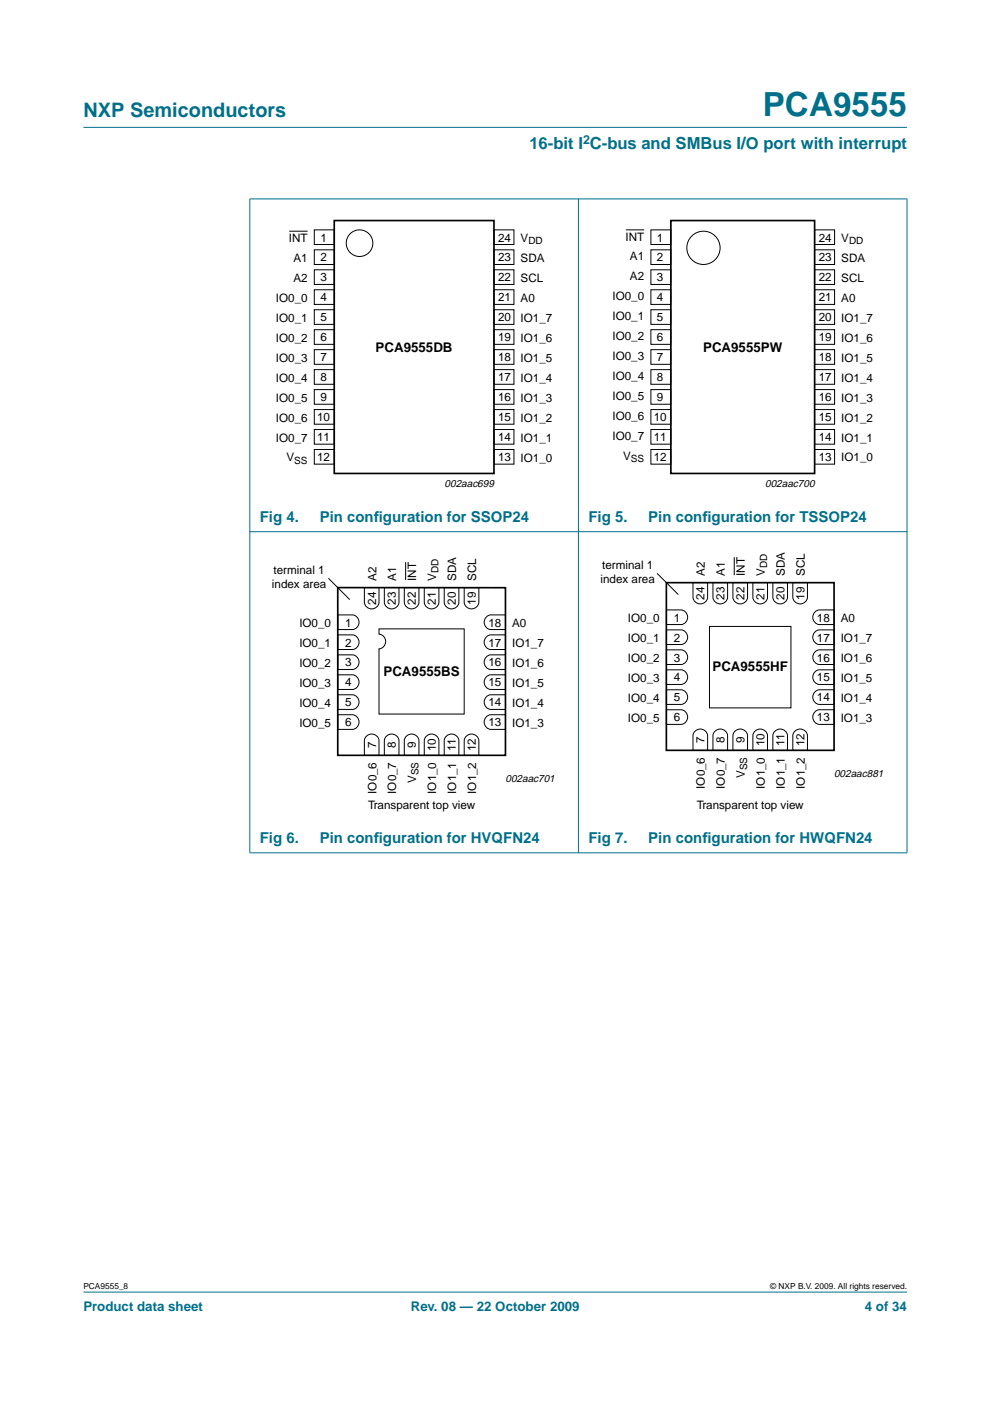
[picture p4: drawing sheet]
<svg xmlns="http://www.w3.org/2000/svg" width="210mm" height="297mm" viewBox="0 0 210 297" stroke-linecap="round" stroke-linejoin="round" font-family="sans-serif">
<g fill="#00708a" stroke="#00708a" stroke-width=".21">
<path d="M17.7 273.9h174.6z"/>
<path d="M17.7 27h174.6z"/>
<path d="M53 42.2v138.6z"/>
<path d="M122.6 42.1v138.8z"/>
<path d="M192.3 42.2v138.6z"/>
<path d="M52.9 42.2h139.5z"/>
<path d="M52.9 112.7h139.5z"/>
<path d="M52.9 180.8h139.5z"/>
</g>
<g fill="none" stroke="#000" stroke-width=".21">
<path d="M61.3 49h3.9M66.6 48.7h4.3v3.1h-4.3zM66.6 53h4.3v3.1h-4.3zM66.6 57.2h4.3v3.1h-4.3zM104.7 57.2h4.3v3.1h-4.3zM104.7 48.7h4.3v3.1h-4.3zM104.7 53h4.3v3.1h-4.3zM132.7 48.7h3.9M138 48.7h4.2v3.1h-4.2zM138 53h4.2v3.1h-4.2zM138 57.2h4.2v3.1h-4.2zM172.7 57.2h4.2v3.1h-4.2z"/>
<path d="M172.7 48.7h4.2v3.1h-4.2zM172.7 53h4.2v3.1h-4.2zM66.6 61.4h4.3v3.1h-4.3zM66.6 65.7h4.3v3.1h-4.3zM66.6 69.9h4.3v3.1h-4.3zM66.6 74.1h4.3v3.1h-4.3zM66.6 78.4h4.3v3.1h-4.3zM104.7 74.1h4.3v3.1h-4.3zM104.7 78.4h4.3v3.1h-4.3zM104.7 65.7h4.3v3.1h-4.3zM104.7 69.9h4.3v3.1h-4.3zM104.7 61.4h4.3v3.1h-4.3z"/>
<path d="M138 61.4h4.2v3.1h-4.2zM138 65.7h4.2v3.1h-4.2zM138 69.9h4.2v3.1h-4.2zM138 74.1h4.2v3.1h-4.2zM138 78.4h4.2v3.1h-4.2zM172.7 74.1h4.2v3.1h-4.2zM172.7 78.4h4.2v3.1h-4.2zM172.7 65.7h4.2v3.1h-4.2zM172.7 69.9h4.2v3.1h-4.2zM172.7 61.4h4.2v3.1h-4.2zM66.6 82.6h4.3v3.1h-4.3zM66.6 86.8h4.3v3.1h-4.3z"/>
<path d="M66.6 91.1h4.3v3.1h-4.3zM66.6 95.3h4.3v3.1h-4.3zM104.7 91.1h4.3v3.1h-4.3zM104.7 95.3h4.3v3.1h-4.3zM104.7 82.6h4.3v3.1h-4.3zM104.7 86.8h4.3v3.1h-4.3zM138 82.6h4.2v3.1h-4.2zM138 86.8h4.2v3.1h-4.2zM138 91.1h4.2v3.1h-4.2zM138 95.3h4.2v3.1h-4.2zM172.7 91.1h4.2v3.1h-4.2zM172.7 95.3h4.2v3.1h-4.2z"/>
<path d="M172.7 82.6h4.2v3.1h-4.2zM172.7 86.8h4.2v3.1h-4.2zM86 119.2v3.8M155.7 118.1v3.9M69.6 122.6l4.6 4.5M71.6 138.8h3.1a1.56 1.56 0 0 1 1.4 1.6 1.56 1.56 0 0 1-1.4 1.5h-3.1zM71.6 134.6h3.1a1.56 1.56 0 0 1 1.4 1.6 1.56 1.56 0 0 1-1.4 1.5h-3.1zM71.6 130.4h3.1a1.56 1.56 0 0 1 1.4 1.5 1.56 1.56 0 0 1-1.4 1.6h-3.1zM77.3 124.6h3.1v3.1a1.56 1.56 0 0 1-1.6 1.4 1.56 1.56 0 0 1-1.5-1.4zM80.4 133.3h18v18.1h-18v-13.8a1.56 1.56 0 0 0 1.4-1.6 1.56 1.56 0 0 0-1.4-1.5zM81.5 124.6h3.1v3.1a1.56 1.56 0 0 1-1.6 1.4 1.56 1.56 0 0 1-1.5-1.4zM85.7 124.6h3.1v3.1a1.56 1.56 0 0 1-1.5 1.4 1.56 1.56 0 0 1-1.6-1.4z"/>
<path d="M90 124.6h3.1v3.1a1.56 1.56 0 0 1-1.6 1.4 1.56 1.56 0 0 1-1.5-1.4zM94.2 124.6h3.1v3.1a1.56 1.56 0 0 1-1.6 1.4 1.56 1.56 0 0 1-1.5-1.4zM98.4 124.6h3.1v3.1a1.56 1.56 0 0 1-1.5 1.4 1.56 1.56 0 0 1-1.6-1.4zM103.2 139.2l.9-.4h3.1v3.1h-3.1a1.57 1.57 0 0 1-1.4-1.1 1.57 1.57 0 0 1 .5-1.6zM103.2 134.9l.9-.3h3.1v3.1h-3.1a1.57 1.57 0 0 1-1.4-1.1 1.57 1.57 0 0 1 .5-1.7zM103.2 130.7l.9-.3h3.1v3.1h-3.1a1.57 1.57 0 0 1-1.4-1.1 1.57 1.57 0 0 1 .5-1.7zM139.3 121.5l4.5 4.6M141.3 137.8h3.1a1.56 1.56 0 0 1 1.4 1.5 1.56 1.56 0 0 1-1.4 1.6h-3.1zM141.3 133.5h3.1a1.56 1.56 0 0 1 1.4 1.6 1.56 1.56 0 0 1-1.4 1.6h-3.1zM141.3 129.3h3.1a1.56 1.56 0 0 1 1.4 1.6 1.56 1.56 0 0 1-1.4 1.5h-3.1zM146.9 123.5h3.1v3.1a1.56 1.56 0 0 1-1.5 1.4 1.56 1.56 0 0 1-1.6-1.4zM150.4 132.8h17.3v17.3h-17.3z"/>
<path d="M151.2 123.5h3.1v3.1a1.56 1.56 0 0 1-1.6 1.4 1.56 1.56 0 0 1-1.5-1.4zM155.4 123.5h3.1v3.1a1.56 1.56 0 0 1-1.6 1.4 1.56 1.56 0 0 1-1.5-1.4zM159.6 123.5h3.1v3.1a1.56 1.56 0 0 1-1.5 1.4 1.56 1.56 0 0 1-1.6-1.4zM163.9 123.5h3.1v3.1a1.56 1.56 0 0 1-1.6 1.4 1.56 1.56 0 0 1-1.5-1.4zM168.1 123.5h3.1v3.1a1.56 1.56 0 0 1-1.6 1.4 1.56 1.56 0 0 1-1.5-1.4zM172.9 138.1l.8-.3h3.1v3.1h-3.1a1.57 1.57 0 0 1-1.3-1.1 1.57 1.57 0 0 1 .5-1.7zM172.9 133.9l.8-.4h3.1v3.2h-3.1a1.57 1.57 0 0 1-1.3-1.2 1.57 1.57 0 0 1 .5-1.6zM172.9 129.6l.8-.3h3.1v3.1h-3.1a1.57 1.57 0 0 1-1.3-1.1 1.57 1.57 0 0 1 .5-1.7zM71.6 151.5h3.1a1.56 1.56 0 0 1 1.4 1.6 1.56 1.56 0 0 1-1.4 1.5h-3.1zM71.6 147.3h3.1a1.56 1.56 0 0 1 1.4 1.6 1.56 1.56 0 0 1-1.4 1.5h-3.1zM71.6 143.1h3.1a1.56 1.56 0 0 1 1.4 1.5 1.56 1.56 0 0 1-1.4 1.6h-3.1zM77.6 156.2a1.57 1.57 0 0 1 1.6-.5 1.57 1.57 0 0 1 1.2 1.3v3.2h-3.1v-3.2z"/>
<path d="M81.8 156.2a1.57 1.57 0 0 1 1.7-.5 1.57 1.57 0 0 1 1.1 1.3v3.2h-3.1v-3.2zM86 156.2a1.57 1.57 0 0 1 1.7-.5 1.57 1.57 0 0 1 1.1 1.3v3.2h-3.1v-3.2zM90.3 156.2a1.57 1.57 0 0 1 1.6-.5 1.57 1.57 0 0 1 1.2 1.3v3.2h-3.1v-3.2zM94.5 156.2a1.57 1.57 0 0 1 1.7-.5 1.57 1.57 0 0 1 1.1 1.3v3.2h-3.1v-3.2zM98.7 156.2a1.57 1.57 0 0 1 1.7-.5 1.57 1.57 0 0 1 1.1 1.3v3.2h-3.1v-3.2zM103.2 151.9l.9-.4h3.1v3.1h-3.1a1.57 1.57 0 0 1-1.4-1.1 1.57 1.57 0 0 1 .5-1.6zM103.2 147.6l.9-.3h3.1v3.1h-3.1a1.57 1.57 0 0 1-1.4-1.1 1.57 1.57 0 0 1 .5-1.7zM103.2 143.4l.9-.3h3.1v3.1h-3.1a1.57 1.57 0 0 1-1.4-1.1 1.57 1.57 0 0 1 .5-1.7zM141.3 150.5h3.1a1.56 1.56 0 0 1 1.4 1.5 1.56 1.56 0 0 1-1.4 1.6h-3.1zM141.3 146.2h3.1a1.56 1.56 0 0 1 1.4 1.6 1.56 1.56 0 0 1-1.4 1.6h-3.1zM141.3 142h3.1a1.56 1.56 0 0 1 1.4 1.6 1.56 1.56 0 0 1-1.4 1.5h-3.1zM147.3 155.1a1.57 1.57 0 0 1 1.6-.5 1.57 1.57 0 0 1 1.1 1.4v3.1h-3.1v-3.1z"/>
<path d="M151.5 155.1a1.57 1.57 0 0 1 1.7-.5 1.57 1.57 0 0 1 1.1 1.4v3.1h-3.1v-3.1zM155.7 155.1a1.57 1.57 0 0 1 1.7-.5 1.57 1.57 0 0 1 1.1 1.4v3.1h-3.1v-3.1zM160 155.1a1.57 1.57 0 0 1 1.6-.5 1.57 1.57 0 0 1 1.1 1.4v3.1h-3.1v-3.1zM164.2 155.1a1.57 1.57 0 0 1 1.7-.5 1.57 1.57 0 0 1 1.1 1.4v3.1h-3.1v-3.1zM168.4 155.1a1.57 1.57 0 0 1 1.7-.5 1.57 1.57 0 0 1 1.1 1.4v3.1h-3.1v-3.1zM172.9 150.8l.8-.3h3.1v3.1h-3.1a1.57 1.57 0 0 1-1.3-1.1 1.57 1.57 0 0 1 .5-1.7zM172.9 146.6l.8-.4h3.1v3.2h-3.1a1.57 1.57 0 0 1-1.3-1.2 1.57 1.57 0 0 1 .5-1.6zM172.9 142.3l.8-.3h3.1v3.1h-3.1a1.57 1.57 0 0 1-1.3-1.1 1.57 1.57 0 0 1 .5-1.7z"/>
<circle cx="76.2" cy="51.6" r="2.82"/>
<circle cx="149.2" cy="52.5" r="3.5"/>
</g>
<path d="M70.9 46.8h33.8v53.6h-33.8zM142.2 46.8h30.5v53.6h-30.5zM71.6 124.6h35.6v35.5h-35.6zM141.3 123.5h35.5v35.6h-35.5z" fill="none" stroke="#000" stroke-width=".35"/>
<text font-size="7.1" fill="#00708a" x="161.7" y="24.7">PCA9555</text>
<text font-size="4.2" fill="#00708a" x="17.7" y="24.9">NXP Semiconductors</text>
<text font-size="3.5" fill="#00708a" x="112.2" y="31.6">16-bit I C-bus and SMBus I/O port with interrupt</text>
<g font-size="3.2" fill="#00708a">
<text x="55.1" y="110.6">Fig 4.</text>
<text x="67.8" y="110.6">Pin conf</text>
<text x="79.3" y="110.6">iguration for SSOP24</text>
<text x="124.8" y="110.6">Fig 5.</text>
<text x="137.5" y="110.6">Pin conf</text>
<text x="148.9" y="110.6">iguration for TSSOP24</text>
<text x="55.1" y="178.7">Fig 6.</text>
<text x="67.8" y="178.7">Pin conf</text>
<text x="79.3" y="178.7">iguration for HVQFN24</text>
<text x="124.8" y="178.7">Fig 7.</text>
<text x="137.5" y="178.7">Pin conf</text>
<text x="148.9" y="178.7">iguration for HWQFN24</text>
</g>
<g font-size="2.8">
<text x="79.6" y="74.7">PCA9555DB</text>
<text x="149.1" y="74.7">PCA9555PW</text>
<text x="81.3" y="143.4">PCA9555BS</text>
<text x="151.1" y="142.2">PCA9555HF</text>
</g>
<g font-size="2.8" fill="#00708a">
<text x="17.7" y="278">Product data sheet</text>
<text x="87.1" y="278">Rev. 08 — 22 October 2009</text>
<text x="183.4" y="278">4 of 34</text>
</g>
<text font-size="2.6" fill="#00708a" x="123.6" y="30.5">2</text>
<g font-size="2.5">
<text x="61.2" y="51.3">INT</text>
<text x="67.9" y="51.2">1</text>
<text x="105.6" y="51.2">24</text>
<text x="110.4" y="51.3">V</text>
<text x="132.6" y="51">INT</text>
<text x="139.3" y="51.2">1</text>
<text x="173.6" y="51.2">24</text>
<text x="178.4" y="51.3">V</text>
<text x="62.2" y="55.5">A1</text>
<text x="62.2" y="59.7">A2</text>
<text x="67.9" y="55.4">2</text>
<text x="67.9" y="59.7">3</text>
<text x="105.6" y="59.7">22</text>
<text x="105.6" y="55.4">23</text>
<text x="110.4" y="55.5">SDA</text>
<text x="110.4" y="59.7">SCL</text>
<text x="133.6" y="55.2">A1</text>
<text x="133.6" y="59.5">A2</text>
<text x="139.3" y="55.4">2</text>
<text x="139.3" y="59.7">3</text>
<text x="173.6" y="59.7">22</text>
<text x="173.6" y="55.4">23</text>
<text x="178.4" y="55.5">SDA</text>
<text x="178.4" y="59.7">SCL</text>
<text x="58.5" y="64">IO0_0</text>
<text x="67.9" y="63.9">4</text>
<text x="105.6" y="63.9">21</text>
<text x="110.4" y="64">A0</text>
<text x="129.9" y="63.7">IO0_0</text>
<text x="139.3" y="63.9">4</text>
<text x="173.6" y="63.9">21</text>
<text x="178.4" y="64">A0</text>
<text x="58.5" y="68.2">IO0_1</text>
<text x="67.9" y="68.1">5</text>
<text x="105.6" y="68.1">20</text>
<text x="110.4" y="68.2">IO1_7</text>
<text x="129.9" y="67.9">IO0_1</text>
<text x="139.3" y="68.1">5</text>
<text x="173.6" y="68.1">20</text>
<text x="178.4" y="68.2">IO1_7</text>
<text x="58.5" y="72.4">IO0_2</text>
<text x="58.5" y="76.7">IO0_3</text>
<text x="67.9" y="72.4">6</text>
<text x="67.9" y="76.6">7</text>
<text x="105.6" y="76.6">18</text>
<text x="105.6" y="72.4">19</text>
<text x="110.4" y="72.4">IO1_6</text>
<text x="110.4" y="76.7">IO1_5</text>
<text x="129.9" y="72.2">IO0_2</text>
<text x="129.9" y="76.4">IO0_3</text>
<text x="139.3" y="72.4">6</text>
<text x="139.3" y="76.6">7</text>
<text x="173.6" y="76.6">18</text>
<text x="173.6" y="72.4">19</text>
<text x="178.4" y="72.4">IO1_6</text>
<text x="178.4" y="76.7">IO1_5</text>
<text x="58.5" y="80.9">IO0_4</text>
<text x="67.9" y="80.8">8</text>
<text x="105.6" y="80.8">17</text>
<text x="110.4" y="80.9">IO1_4</text>
<text x="129.9" y="80.6">IO0_4</text>
<text x="139.3" y="80.8">8</text>
<text x="173.6" y="80.8">17</text>
<text x="178.4" y="80.9">IO1_4</text>
<text x="58.5" y="85.1">IO0_5</text>
<text x="58.5" y="89.4">IO0_6</text>
<text x="67.2" y="89.3">10</text>
<text x="67.9" y="85.1">9</text>
<text x="105.6" y="85.1">16</text>
<text x="105.6" y="89.3">15</text>
<text x="110.4" y="85.1">IO1_3</text>
<text x="110.4" y="89.4">IO1_2</text>
<text x="129.9" y="84.9">IO0_5</text>
<text x="129.9" y="89.1">IO0_6</text>
<text x="138.6" y="89.3">10</text>
<text x="139.3" y="85.1">9</text>
<text x="173.6" y="85.1">16</text>
<text x="173.6" y="89.3">15</text>
<text x="178.4" y="85.1">IO1_3</text>
<text x="178.4" y="89.4">IO1_2</text>
<text x="58.5" y="93.6">IO0_7</text>
<text x="67.2" y="93.5">11</text>
<text x="105.6" y="93.5">14</text>
<text x="110.4" y="93.6">IO1_1</text>
<text x="129.9" y="93.3">IO0_7</text>
<text x="138.6" y="93.5">11</text>
<text x="173.6" y="93.5">14</text>
<text x="178.4" y="93.6">IO1_1</text>
<text x="60.8" y="97.8">V</text>
<text x="67.2" y="97.8">12</text>
<text x="105.6" y="97.8">13</text>
<text x="110.4" y="97.9">IO1_0</text>
<text x="132.1" y="97.6">V</text>
<text x="138.6" y="97.8">12</text>
<text x="173.6" y="97.8">13</text>
<text x="178.4" y="97.8">IO1_0</text>
<text x="57.7" y="124.8">index area</text>
<text x="58" y="121.8">terminal 1</text>
<text x="79.8" y="123.2" transform="rotate(-90 79.8 123.2)">A2</text>
<text x="84" y="123.2" transform="rotate(-90 84 123.2)">A1</text>
<text x="88.3" y="123.2" transform="rotate(-90 88.3 123.2)">INT</text>
<text x="92.5" y="123.2" transform="rotate(-90 92.5 123.2)">V</text>
<text x="96.7" y="123.2" transform="rotate(-90 96.7 123.2)">SDA</text>
<text x="101" y="123.2" transform="rotate(-90 101 123.2)">SCL</text>
<text x="127.3" y="123.7">index area</text>
<text x="127.7" y="120.7">terminal 1</text>
<text x="149.5" y="122.1" transform="rotate(-90 149.5 122.1)">A2</text>
<text x="153.7" y="122.1" transform="rotate(-90 153.7 122.1)">A1</text>
<text x="157.9" y="122.1" transform="rotate(-90 157.9 122.1)">INT</text>
<text x="162.2" y="122.1" transform="rotate(-90 162.2 122.1)">V</text>
<text x="166.4" y="122.1" transform="rotate(-90 166.4 122.1)">SDA</text>
<text x="170.6" y="122.1" transform="rotate(-90 170.6 122.1)">SCL</text>
<text x="79.7" y="128.2" transform="rotate(-90 79.7 128.2)">24</text>
<text x="84" y="128.2" transform="rotate(-90 84 128.2)">23</text>
<text x="88.2" y="128.2" transform="rotate(-90 88.2 128.2)">22</text>
<text x="92.4" y="128.2" transform="rotate(-90 92.4 128.2)">21</text>
<text x="96.7" y="128.2" transform="rotate(-90 96.7 128.2)">20</text>
<text x="100.9" y="128.2" transform="rotate(-90 100.9 128.2)">19</text>
<text x="133.1" y="131.9">IO0_0</text>
<text x="142.9" y="131.8">1</text>
<text x="149.4" y="127.2" transform="rotate(-90 149.4 127.2)">24</text>
<text x="153.6" y="127.2" transform="rotate(-90 153.6 127.2)">23</text>
<text x="157.9" y="127.2" transform="rotate(-90 157.9 127.2)">22</text>
<text x="162.1" y="127.2" transform="rotate(-90 162.1 127.2)">21</text>
<text x="166.3" y="127.2" transform="rotate(-90 166.3 127.2)">20</text>
<text x="170.6" y="127.2" transform="rotate(-90 170.6 127.2)">19</text>
<text x="173.2" y="131.8">18</text>
<text x="178.3" y="131.9">A0</text>
<text x="63.5" y="137.1">IO0_1</text>
<text x="63.5" y="132.9">IO0_0</text>
<text x="73.2" y="137.1">2</text>
<text x="73.2" y="132.8">1</text>
<text x="103.5" y="137.1">17</text>
<text x="103.5" y="132.8">18</text>
<text x="108.6" y="137.1">IO1_7</text>
<text x="108.6" y="132.9">A0</text>
<text x="133.1" y="136.1">IO0_1</text>
<text x="142.9" y="136">2</text>
<text x="173.2" y="136">17</text>
<text x="178.3" y="136.1">IO1_7</text>
<text x="63.5" y="141.4">IO0_2</text>
<text x="73.2" y="141.3">3</text>
<text x="103.5" y="141.3">16</text>
<text x="108.6" y="141.4">IO1_6</text>
<text x="133.1" y="140.3">IO0_2</text>
<text x="142.9" y="140.3">3</text>
<text x="173.2" y="140.3">16</text>
<text x="178.3" y="140.3">IO1_6</text>
<text x="63.5" y="149.9">IO0_4</text>
<text x="63.5" y="145.6">IO0_3</text>
<text x="73.2" y="149.8">5</text>
<text x="73.2" y="145.5">4</text>
<text x="103.5" y="149.8">14</text>
<text x="103.5" y="145.5">15</text>
<text x="108.6" y="145.6">IO1_5</text>
<text x="108.6" y="149.8">IO1_4</text>
<text x="133.1" y="148.8">IO0_4</text>
<text x="133.1" y="144.6">IO0_3</text>
<text x="142.9" y="148.7">5</text>
<text x="142.9" y="144.5">4</text>
<text x="173.2" y="148.7">14</text>
<text x="173.2" y="144.5">15</text>
<text x="178.3" y="144.6">IO1_5</text>
<text x="178.3" y="148.8">IO1_4</text>
<text x="63.5" y="154.1">IO0_5</text>
<text x="73.2" y="154">6</text>
<text x="103.5" y="154">13</text>
<text x="108.6" y="154.1">IO1_3</text>
<text x="133.1" y="153">IO0_5</text>
<text x="142.9" y="153">6</text>
<text x="173.2" y="153">13</text>
<text x="178.3" y="153">IO1_3</text>
<text x="79.7" y="158.6" transform="rotate(-90 79.7 158.6)">7</text>
<text x="84" y="158.6" transform="rotate(-90 84 158.6)">8</text>
<text x="88.2" y="158.6" transform="rotate(-90 88.2 158.6)">9</text>
<text x="92.4" y="159.3" transform="rotate(-90 92.4 159.3)">10</text>
<text x="96.7" y="159.3" transform="rotate(-90 96.7 159.3)">11</text>
<text x="100.9" y="159.3" transform="rotate(-90 100.9 159.3)">12</text>
<text x="149.4" y="157.5" transform="rotate(-90 149.4 157.5)">7</text>
<text x="153.6" y="157.5" transform="rotate(-90 153.6 157.5)">8</text>
<text x="157.9" y="157.5" transform="rotate(-90 157.9 157.5)">9</text>
<text x="162.1" y="158.2" transform="rotate(-90 162.1 158.2)">10</text>
<text x="166.3" y="158.2" transform="rotate(-90 166.3 158.2)">11</text>
<text x="170.6" y="158.2" transform="rotate(-90 170.6 158.2)">12</text>
<text x="88.3" y="166" transform="rotate(-90 88.3 166)">V</text>
<text x="149.5" y="167.2" transform="rotate(-90 149.5 167.2)">IO0_6</text>
<text x="153.7" y="167.2" transform="rotate(-90 153.7 167.2)">IO0_7</text>
<text x="157.9" y="165" transform="rotate(-90 157.9 165)">V</text>
<text x="162.2" y="167.2" transform="rotate(-90 162.2 167.2)">IO1_0</text>
<text x="166.4" y="167.2" transform="rotate(-90 166.4 167.2)">IO1_1</text>
<text x="170.6" y="167.2" transform="rotate(-90 170.6 167.2)">IO1_2</text>
<text x="78" y="171.4">Transparent top view</text>
<text x="79.8" y="168.3" transform="rotate(-90 79.8 168.3)">IO0_6</text>
<text x="84" y="168.3" transform="rotate(-90 84 168.3)">IO0_7</text>
<text x="92.5" y="168.3" transform="rotate(-90 92.5 168.3)">IO1_0</text>
<text x="96.7" y="168.3" transform="rotate(-90 96.7 168.3)">IO1_1</text>
<text x="101" y="168.3" transform="rotate(-90 101 168.3)">IO1_2</text>
<text x="147.7" y="171.4">Transparent top view</text>
</g>
<g font-size="2.2">
<text x="94.3" y="103.2">002aac699</text>
<text x="162.2" y="103.2">002aac700</text>
<text x="107.2" y="165.8">002aac701</text>
<text x="176.8" y="164.7">002aac881</text>
</g>
<g font-size="2.1">
<text x="112" y="51.8">DD</text>
<text x="180" y="51.8">DD</text>
<text x="62.4" y="98.3">SS</text>
<text x="133.8" y="98.1">SS</text>
<text x="93" y="121.5" transform="rotate(-90 93 121.5)">DD</text>
<text x="162.7" y="120.5" transform="rotate(-90 162.7 120.5)">DD</text>
<text x="88.8" y="164.4" transform="rotate(-90 88.8 164.4)">SS</text>
<text x="158.4" y="163.3" transform="rotate(-90 158.4 163.3)">SS</text>
</g>
<g font-size="1.8">
<text x="17.7" y="273.4">PCA9555_8</text>
<text x="163.3" y="273.4">© NXP B.V. 2009. All rights reserved.</text>
</g>
</svg>
